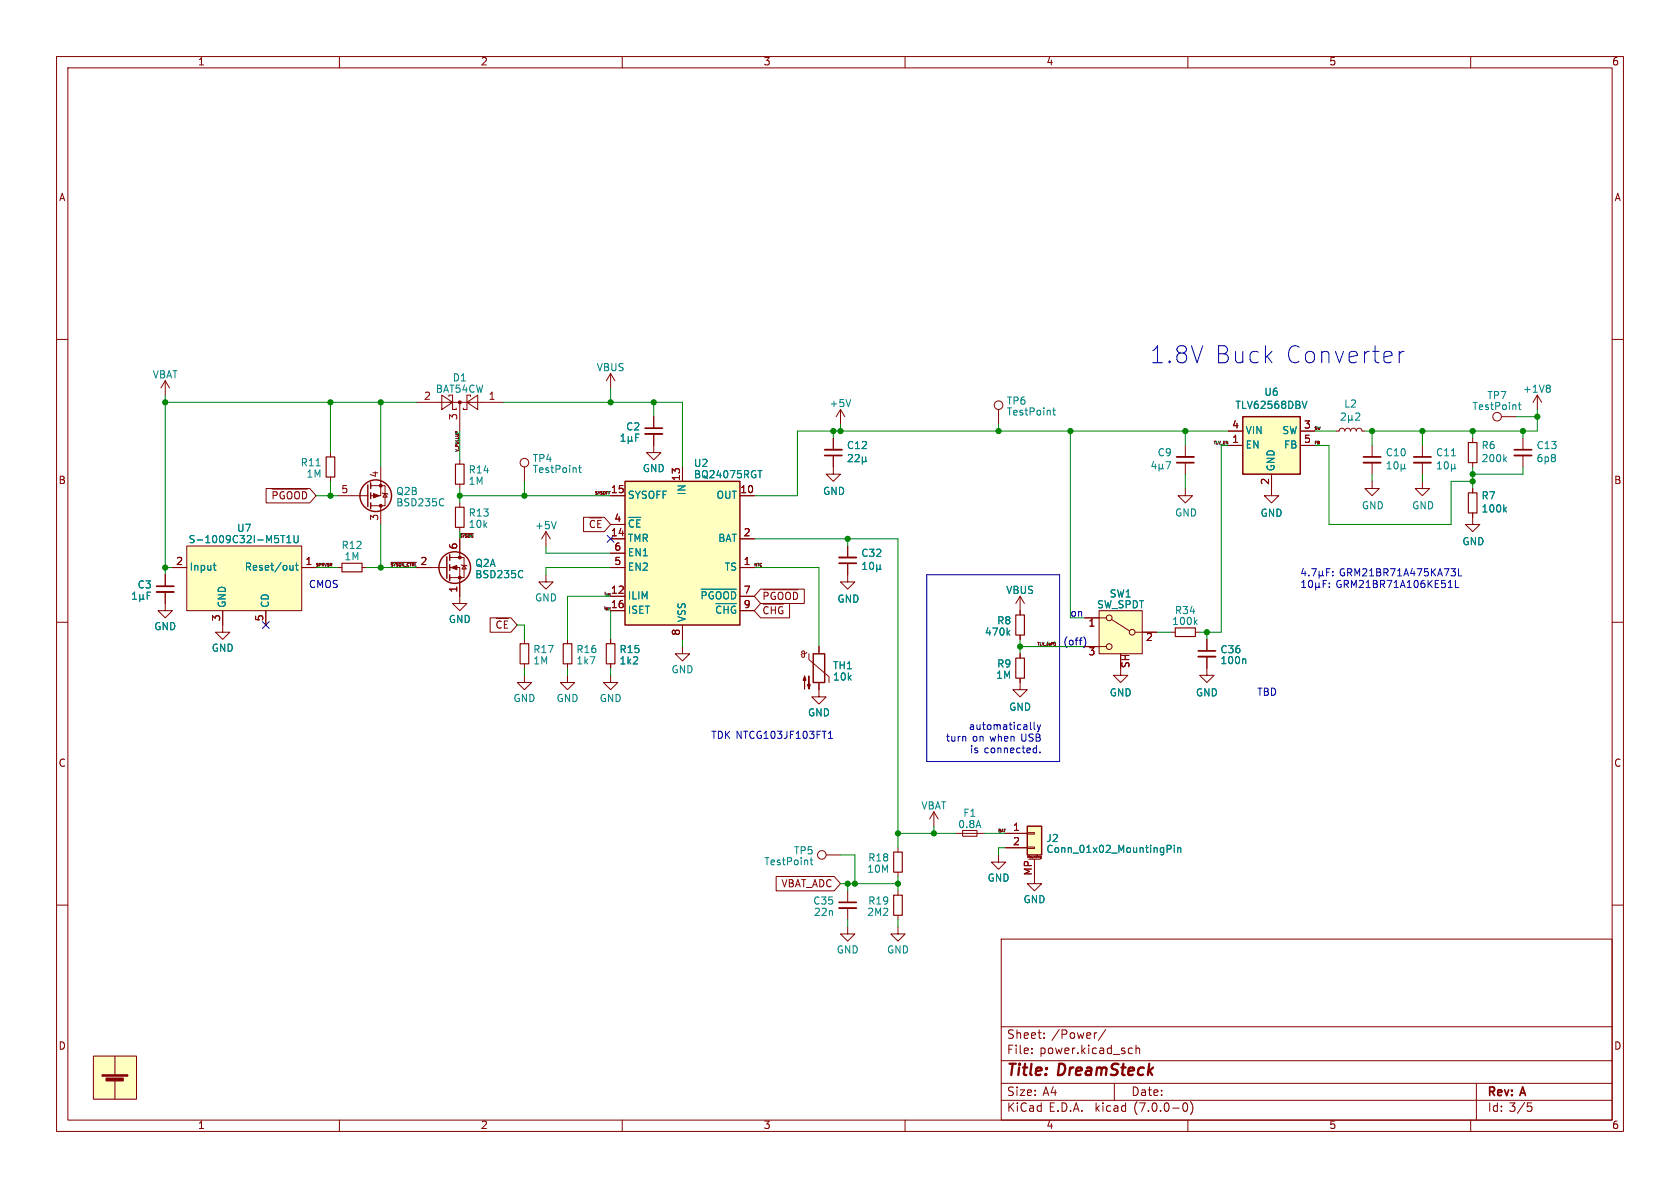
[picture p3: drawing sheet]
<svg xmlns="http://www.w3.org/2000/svg" width="297mm" height="210mm" viewBox="0 0 297 210" stroke-linecap="round" stroke-linejoin="round" font-family="sans-serif">
<g fill="none" stroke="#840000" stroke-width=".18">
<path d="M10 10h277v190h-277zM12 12h273v186h-273zM60 10v2M110 10v2M160 10v2M210 10v2M260 10v2M10 60h2M285 60h2M29.2 67.3v2.6M29.2 67.3l-.8 1.3M29.2 67.3l.8 1.3"/>
<path d="M73.7 71.1h15.2M78.1 69.9l1.9 1.2-1.9 1.3zM80 69.9v2.5h.6v-.3M81.3 71.1v5.1M82.5 71.1l2-1.2v2.5zM82.5 69.9v2.5h-.6v-.3M107.9 66v2.6M107.9 66l-.7 1.3M107.9 66l.8 1.3M115.6 78.7v1.3h1.2l-1.2 1.3-1.3-1.3h1.3M115.6 73.7v2M147.3 77.5v2"/>
<path d="M148.6 72.4l-.8 1.3M148.6 72.4v2.5M148.6 72.4l.8 1.3M176.5 72.4v2.5M209.5 78.7v2.1M217.2 76.2h2.5M217.2 78.7h2.5M229.9 76.2h2.5M229.9 78.7h2.5M236.2 76.2h.5l.2-.4 .3-.1 .4 .2 .1 .3 .2-.4 .4-.1 .3 .2 .2 .3 .1-.4 .4-.1 .3 .2 .2 .3 .1-.4 .4-.1 .4 .2 .1 .3h.5M242.6 78.7v2.1M251.5 78.7v2.1"/>
<path d="M260.3 77.5v.7M265.4 73.7h2.6M269.2 77.5v2M271.8 69.9l-.8 1.2M271.8 69.9v2.5M271.8 69.9l.7 1.2M33 96.5h20.3v11.5h-20.3zM47 86.4h7.8l1.1 1.2-1.1 1.3h-7.8zM48.1 86.5h6.2M49 87.3l-.1-.3-.6-.1v1.3M50.2 87h-.5l-.2 .5M50.8 87.3a.42 .42 0 0 1 .4-.4 .42 .42 0 0 1 .4 .4"/>
<path d="M52.1 87.3a.42 .42 0 0 1 .4-.4 .42 .42 0 0 1 .4 .4M54.2 87.5l-.2-.5-.5-.1v1.3M58.4 80v.8M58.4 84.3v.8M59.7 87.6h5.3M65.5 85.9h2.6v3.5h-2.6M67.3 82.6v5h-1.8M67.3 89.5v3.2M67.6 87.1l.1 .1h.8l.1 .2M68.1 87.2l.4 .7h-.8zM79.5 98.6h2.5v3.5h-2.5M81.3 81.3v.7"/>
<path d="M81.3 85.6v.8M81.3 88.9v.8M81.3 93.2v.8M81.3 95.3v3.1M81.5 99.8l.2 .1h.7l.1 .2M82 99.9l.4 .7h-.7zM92.7 82.6v2.5M96.5 94l-.7 1.3M96.5 94v2.5M96.5 94l.8 1.3M103.2 91.4h3.6l1.1 1.3-1.1 1.3h-3.6zM104.2 91.5h2.2"/>
<path d="M105.1 92.1l-.2-.1-.3 .1-.3 .4M106.3 92h-.6v1.3M107.9 87.6h2.6M107.9 95.3h2.6M107.9 92.7h2.6M107.9 97.8h2.6M120.6 82.6v2.5M130.8 87.6h2.5M130.8 95.3h2.5M147.3 80.5v3.3h1.3l-1.3 1.3-1.3-1.3h1.3M149.9 99.6v3.3h1.2l-1.2 1.2-1.3-1.2h1.3M149.9 96.5v2.1"/>
<path d="M209.5 86.4v1.2h1.3l-1.3 1.3-1.2-1.3h1.2M224.8 83.8v3.8h1.3l-1.3 1.3-1.3-1.3h1.3M242.6 85.1v1.3h1.2l-1.2 1.2-1.3-1.2h1.3M242.6 81.8v2M251.5 85.1v1.3h1.2l-1.2 1.2-1.3-1.2h1.3M260.3 90.7v2h1.3l-1.3 1.3-1.2-1.3h1.2M260.3 86.4v.7M269.2 80.5v2.1M10 110h2M29.2 106.7v1.3h1.3l-1.3 1.2-1.3-1.2h1.3M29.2 101.6v2M30.5 100.3h2.5"/>
<path d="M39.4 108v3.8h1.2l-1.2 1.2-1.3-1.2h1.3M47 108v2.5M53.3 100.3h2.6M59.7 100.3h.8M64 100.3h.8M73.7 100.3h5.3M79.5 100.3h1.8v6.4h1.2l-1.2 1.3-1.3-1.3h1.3M86.7 109.2h3.6l1.1 1.3-1.1 1.3h-3.6zM87.7 109.3h2.2M88.6 109.9l-.2-.1h-.3l-.3 .5M89.8 109.8h-.6v1.2M92.7 119.4v1.3h1.3l-1.3 1.2-1.3-1.2h1.3"/>
<path d="M92.7 113v.8M92.7 117.3v.8M96.5 101.6v1.3h1.3l-1.3 1.2-1.3-1.2h1.3M100.3 119.4v1.3h1.3l-1.3 1.2-1.2-1.2h1.2M100.3 113v.8M100.3 117.3v.8M107.9 119.4v1.3h1.3l-1.3 1.2-1.2-1.2h1.2M107.9 100.3h2.6M107.9 113v.8M107.9 117.3v.8M107.9 105.4h2.6M107.9 108h2.6"/>
<path d="M120.6 114.3v1.3h1.3l-1.3 1.2-1.2-1.2h1.2M120.6 110.5v2.5M130.8 100.3h2.5M130.8 105.4h2.5M130.8 108h2.5M134.5 106.7h5.1v2.5h-5.1l-1.2-1.2zM134.5 104.1h7.7v2.6h-7.7l-1.2-1.3zM134.9 106.8h3.6M134.9 104.2h6.2M135.8 105.1l-.1-.3-.6-.1v1.3M136.4 107.2v1.3M137 104.8h-.5l-.2 .4"/>
<path d="M137.1 107.2v1.3M137.6 105.1a.42 .42 0 0 1 .4-.4 .42 .42 0 0 1 .4 .4M138.9 105.1a.42 .42 0 0 1 .4-.4 .42 .42 0 0 1 .4 .4M141 105.2l-.2-.4-.5-.1v1.3M142.6 115.3l-.2 .2-.3 .1-.3-.1v-.3l.2-.1 .2 .1v.8l-.1 .2-.3-.1-.2-.4M143 115.6v1l3.6 3v1.1M144.8 114.3v1.3M180.3 119.9v2h1.3l-1.3 1.3-1.2-1.3h1.2M180.3 105.4l-.7 1.3M180.3 105.4v3.3M180.3 112.3v.7M180.3 115.6v.7"/>
<path d="M180.3 105.4l.8 1.3M191.8 114.3h3.8M191.8 109.2h3.8M194.3 108h7.6v7.6h-7.6zM196.5 109.5l3.1 2M198.1 118.1v1.3h-1.3l1.3 1.3 1.3-1.3h-1.3M200.7 111.8h3.8M207 111.8h.8M211.3 111.8h.8M213.4 116.1v3.3h-1.3l1.3 1.3 1.2-1.3h-1.2M213.4 113v2.1M285 110h2"/>
<path d="M144.8 120.7v2.5h1.2l-1.2 1.3-1.3-1.3h1.3M10 160h2M137.2 154.9h10.3l1.1 1.3-1.1 1.3h-10.3zM146 151.1h2.6M149.9 157.5v2M158.7 149.9v.7M158.7 154.2v.7M158.7 157.5v.7M165.1 143.5l-.8 1.3M165.1 143.5v2.6M165.1 143.5l.8 1.3M168.9 147.3h5.1"/>
<path d="M170.2 146.8h2.5v1h-2.5zM176.5 151.1v1.3h1.3l-1.3 1.3-1.2-1.3h1.2M177.8 147.3h3.8M177.8 149.9h3.8M181.6 149.7h1.3v.3h-1.3zM181.6 147.2h1.3v.2h-1.3zM181.7 151.7v-.4l.1 .2 .1-.2v.4M181.9 151.9h2M182.9 151.9v4.3h1.2l-1.2 1.3-1.3-1.3h1.3M183.2 151.3v.3M183.4 151.3h.1M183.9 151.6h.1"/>
<path d="M183.9 151.6h.2M183.9 151.4v.2M183.9 151.4h.2v.3l-.2 .1M183.9 151.4h.1M285 160h2M149.9 163.8v1.3h1.2l-1.2 1.3-1.3-1.3h1.3M149.9 160.5v2.1M158.7 163.8v1.3h1.3l-1.3 1.3-1.2-1.3h1.2M158.7 161.8v.8M177 166h108v32h-108zM16.5 186.7h7.6v7.6h-7.6zM20.3 186.7v3.3"/>
<path d="M20.3 191v3.3M60 198v2M110 198v2M160 198v2M177 194.5h108M177 191.5h108M177 187.5h108M177 181.5h108M184.6 183.4v.2M184.6 182.6v.2M193.8 182.6h.1M195.5 182l-1.3 1.9"/>
<path d="M197 191.5v3M199.8 185.3h.4M200.2 186.2l-.4 .1M200.8 185.4l.2-.1h.4l.1 1M200.8 184.8v1.5M209.3 195h.2a.81 .81 0 0 1 .5 .6 .81 .81 0 0 1-.3 .8l-.1 .1a.81 .81 0 0 1-.6-.7 .81 .81 0 0 1 .3-.8zM210 198v2M210.5 194.7a1.72 1.72 0 0 1 0 2.3M260 198v2M261 191.5v6.5M270.2 195.5h.3l.3 .3-.1 .6-.5 .1"/>
<circle cx="176.5" cy="71.6" r=".76"/>
<circle cx="264.7" cy="73.7" r=".76"/>
<circle cx="92.7" cy="81.8" r=".76"/>
<circle cx="196.1" cy="114.3" r=".51"/>
<circle cx="196.1" cy="109.2" r=".51"/>
<circle cx="200.2" cy="111.8" r=".51"/>
<circle cx="145.3" cy="151.1" r=".76"/>
</g>
<g fill="none" stroke="#008484" stroke-width=".18">
<path d="M150.4 70.6l-.4 1.3M186.1 72.5h.5M186.3 72.1v1.1l.3 .2M231 70.9l-.4 1.3M268.4 71.6h.5M268.6 71.1v1.1l.3 .2M273.8 68.1l.3 .2-.3 .3 .3 .3v.2l-.3 .2M37.7 100h.5M49.6 94.7h.7M50 94.7v1.2M50.7 95.9h.7M50.7 95l.4-.3v1.2"/>
<path d="M51.8 100v.8M52 94.7v1l.2 .2h.3l.2-.2v-1M52.2 100h.5M52.4 99.5v1.1l.3 .2M55.9 82.3h.7M78.2 88.2l.3 .1M78.5 89.3l-.3 .1M98.3 92.2l-.4 1.3M102.3 82.7h.5M102.5 82.3v1.1l.3 .1M111.1 91.5h2.2M112 92l-.2-.1-.3 .1-.3 .5"/>
<path d="M113.2 91.9h-.6v1.3M134 83.2h.7M256.6 80.6h.7M266 90l.3 .5M266 81.1l.3 .5M266.3 89.7l-.4 .4M266.3 80.8l-.4 .5M37.9 100.7l.3 .1M51.3 100.6l.1 .2 .4-.1M92.2 100.9l.2 .1M92.4 102l-.2 .1M124 104.2h6.2"/>
<path d="M124.9 105l-.2-.3-.6-.1v1.3M126.1 104.7h-.5l-.3 .5M126.6 106.7h3.6M126.6 105a.42 .42 0 0 1 .4-.4 .42 .42 0 0 1 .5 .4M127.9 105a.42 .42 0 0 1 .5-.4 .42 .42 0 0 1 .4 .4M128 107.1v1.3M128.7 107.1v1.3M130.1 105.2l-.3-.5-.5-.1v1.3M178.2 111.8l.3 .5M178.5 111.4l-.5 .5M211.3 109.9l.3 .5M211.6 109.6l-.4 .4"/>
<path d="M220 116.5l.2 .2v.6M143.2 152h.5M143.4 151.6v1.1l.3 .2M206.3 150.1l.6-.1 .2-.2-.1-.3-.7-.1v1.3M207.6 149.4v.1M207.6 149.8v.9M208.2 149.8v.9M208.2 150l.2-.2 .3 .1 .1 .8"/>
</g>
<g fill="none" stroke="#840000" stroke-width=".2">
<path d="M259.6 78.2h1.5v3.6h-1.5zM57.7 80.8h1.5v3.5h-1.5zM60.5 99.6h3.5v1.5h-3.5zM80.5 89.7h1.5v3.5h-1.5zM80.5 82h1.5v3.6h-1.5zM259.6 87.1h1.5v3.6h-1.5zM91.9 113.8h1.6v3.5h-1.6zM99.6 113.8h1.5v3.5h-1.5zM107.2 113.8h1.5v3.5h-1.5zM179.6 116.3h1.5v3.6h-1.5zM179.6 108.7h1.5v3.6h-1.5zM207.8 111h3.5v1.5h-3.5z"/>
<path d="M158 158.2h1.5v3.6h-1.5zM158 150.6h1.5v3.6h-1.5z"/>
</g>
<path d="M114 76.7h3.1M145.8 79.5h3M148.3 98.6h3.1M208 80.8h3.1M241 81.8h3.1M249.9 81.8h3.1M267.7 80.5h3.1M27.7 104.6h3M211.8 116.1h3.1M148.3 160.5h3.1" fill="none" stroke="#840000" stroke-width=".33"/>
<path d="M114 75.7h3.1M267.7 79.5h3.1M145.8 80.5h3M148.3 99.6h3.1M208 81.8h3.1M241 80.8h3.1M249.9 80.8h3.1M27.7 103.6h3M211.8 115.1h3.1M148.3 159.5h3.1" fill="none" stroke="#840000" stroke-width=".3"/>
<g fill="#ffffc2" stroke="#ffffc2" stroke-width=".18">
<path d="M219.7 73.7h10.2v10.1h-10.2z"/>
<path d="M110.5 85.1h20.3v25.4h-20.3z"/>
<path d="M181.6 146.1h2.5v5h-2.5z"/>
<path d="M33 96.5h20.3v11.5h-20.3z"/>
<path d="M194.3 108h7.6v7.6h-7.6z"/>
<path d="M16.5 186.7h7.6v7.6h-7.6z"/>
</g>
<g fill="none" stroke="#840000" stroke-width=".25">
<path d="M219.7 73.7h10.2v10.1h-10.2zM65 85.7v3.8M65.5 85.3v1.1M65.5 87.1v1M65.5 88.9v1M79 98.4v3.8M79.5 98v1.1M79.5 99.8v1M110.5 85.1h20.3v25.4h-20.3zM79.5 101.6v1M143.8 115.6h2v5.1h-2zM181.6 146.1h2.5v5h-2.5z"/>
<circle cx="66.4" cy="87.6" r="2.79"/>
<circle cx="80.4" cy="100.3" r="2.79"/>
</g>
<g fill="#840000" stroke="#840000" stroke-width=".18">
<path d="M79.8 100.3l1-.4v.8z"/>
<path d="M142.2 119.5l.3 .8h-.5l.2-.8v2.3z"/>
<path d="M143 119.5v2.3l-.3-.8h.6l-.3 .8z"/>
<path d="M18 190h4.6v.2h-4.6z"/>
<path d="M18.7 190.6h3.1v.5h-3.1z"/>
<path d="M66 87.2l1.1 .4-1.1 .4z"/>
<circle cx="81.3" cy="102.1" r=".25"/>
<circle cx="81.3" cy="98.6" r=".25"/>
<circle cx="81.3" cy="71.1" r=".25"/>
<circle cx="67.3" cy="89.4" r=".25"/>
<circle cx="67.3" cy="85.9" r=".25"/>
</g>
<path d="M80.6 76.3l-.1 .1M80.6 76.3h.1M80.6 76.3l.2 .1M69.1 99.4h4.5M81.3 94.3h2.4M186.1 113.7h.2M186.3 113.6h-.1M186.4 113.5l.2 .3-.2 .4" fill="none" stroke="#000" stroke-width=".18"/>
<g fill="none" stroke="#0000c2" stroke-width=".18">
<path d="M247.4 62.1v2M248.2 62.1a.77 .77 0 0 0-.8 .6M163.8 101.6h23.5v33h-23.5zM191.6 112.6a1.46 1.46 0 0 1 0 1.9M256 103.9h.8M257.3 102.6v1.3h.6M257.8 100.5v1.3h.7M146.4 130.5h.8M146.4 129.6l.4-.3v1.2M170.6 130.2l.1 .2v.6M182.2 127.7v1.1l.1 .2M182.8 127.7v1.1l.2 .2"/>
<path d="M182.9 132.2l.3 .1M183.2 131.8v1.3M183.2 133l-.3 .1M183.4 128.1l.3 .9M183.7 129l-.3 .4M183.8 133v.1M184 128.1l-.3 .9"/>
</g>
<g fill="none" stroke="#008400" stroke-width=".18">
<path d="M29.2 71.1h44.5M29.2 69.9v31.7M58.4 71.1v8.9M67.3 71.1v11.5M81.3 76.2v5.1M88.9 71.1h31.7v11.5M107.9 68.6v2.5M115.6 71.1v2.6M147.3 76.2v1.3M148.6 74.9v1.3M176.5 74.9v1.3M189.2 76.2v33h2.6"/>
<path d="M209.5 76.2v2.5M217.2 76.2h-76.2v11.4h-7.7M217.2 78.7h-1.3v33.1h-3.8M232.4 78.7h2.5v14h21.6v-7.6h3.8M232.4 76.2h3.8M242.6 76.2v2.5M251.5 76.2v2.5M260.3 76.2v1.3M268 73.7h3.8M269.2 76.2v1.3M271.8 72.4v3.8h-30.5M55.9 87.6h3.8"/>
<path d="M58.4 85.1v2.5M67.3 92.7v7.6M81.3 87.6h26.6M81.3 86.4v2.5M81.3 94v1.3M92.7 85.1v2.5M96.5 96.5v1.3h11.4M133.3 95.3h25.4v54.6M149.9 95.3v1.2M209.5 83.8v2.6M242.6 83.8v1.3M251.5 83.8v1.3"/>
<path d="M269.2 82.6v1.2h-8.9v2.6M29.2 100.3h1.3M55.9 100.3h3.8M64.8 100.3h8.9M92.7 110.5v2.5M92.7 118.1v1.3M100.3 118.1v1.3M107.9 105.4h-7.6v7.6M107.9 100.3h-11.4v1.3M107.9 108v5M107.9 118.1v1.3M120.6 113v1.3"/>
<path d="M133.3 100.3h11.5v14M180.3 113v2.6M180.3 114.3h11.5M204.5 111.8h2.5M213.4 111.8v1.2M148.6 151.1h2.5v5.1M148.6 156.2h10.1M149.9 156.2v1.3M158.7 154.9v2.6M158.7 147.3h10.2M165.1 146.1v1.2M174 147.3h3.8"/>
<path d="M177.8 149.9h-1.3v1.2M149.9 162.6v1.2M158.7 162.6v1.2"/>
</g>
<path d="M107.3 94.6l1.3 1.3M108.6 94.6l-1.3 1.3M46.4 109.9l1.2 1.2M47.6 109.9l-1.2 1.2" fill="none" stroke="#000084" stroke-width=".18"/>
<g fill="#008400" stroke="#008400" stroke-width=".18">
<circle cx="189.2" cy="76.2" r=".46"/>
<circle cx="213.4" cy="111.8" r=".46"/>
<circle cx="209.5" cy="76.2" r=".46"/>
<circle cx="29.2" cy="100.3" r=".46"/>
<circle cx="29.2" cy="71.1" r=".46"/>
<circle cx="58.4" cy="71.1" r=".46"/>
<circle cx="67.3" cy="100.3" r=".46"/>
<circle cx="58.4" cy="87.6" r=".46"/>
<circle cx="67.3" cy="71.1" r=".46"/>
<circle cx="260.3" cy="83.8" r=".46"/>
<circle cx="269.2" cy="76.2" r=".46"/>
<circle cx="260.3" cy="85.1" r=".46"/>
<circle cx="271.8" cy="73.7" r=".46"/>
<circle cx="260.3" cy="76.2" r=".46"/>
<circle cx="92.7" cy="87.6" r=".46"/>
<circle cx="115.6" cy="71.1" r=".46"/>
<circle cx="107.9" cy="71.1" r=".46"/>
<circle cx="81.3" cy="87.6" r=".46"/>
<circle cx="147.3" cy="76.2" r=".46"/>
<circle cx="180.3" cy="114.3" r=".46"/>
<circle cx="176.5" cy="76.2" r=".46"/>
<circle cx="148.6" cy="76.2" r=".46"/>
<circle cx="149.9" cy="95.3" r=".46"/>
<circle cx="165.1" cy="147.3" r=".46"/>
<circle cx="158.7" cy="147.3" r=".46"/>
<circle cx="149.9" cy="156.2" r=".46"/>
<circle cx="151.1" cy="156.2" r=".46"/>
<circle cx="158.7" cy="156.2" r=".46"/>
<circle cx="251.5" cy="76.2" r=".46"/>
<circle cx="242.6" cy="76.2" r=".46"/>
</g>
<g font-size="4.2" fill="#0000c2">
<text x="203.2" y="64.8">1.8V Buck</text>
<text x="226.8" y="64.8">Converter</text>
</g>
<g font-size="2.8" fill="#840000">
<text x="178" y="190.8">Title:</text>
<text x="187.1" y="190.8">DreamSteck</text>
</g>
<g font-size="2.1" fill="#840000">
<text x="178" y="183.9">Sheet:</text>
<text x="185.9" y="183.9">/Power/</text>
<text x="178" y="186.6">File:</text>
<text x="183.8" y="186.6">power.kicad_sch</text>
<text x="178" y="196.8">KiCad</text>
<text x="178" y="194">Size:</text>
<text x="184.3" y="194">A4</text>
<text x="185.4" y="196.8">E.D.A.</text>
<text x="193.7" y="196.8">kicad</text>
<text x="200" y="194">Date:</text>
<text x="200.6" y="196.8">(7.0.0-0)</text>
<text x="263" y="194.2">Rev:</text>
<text x="263" y="196.8">Id: 3/5</text>
<text x="269" y="194.2">A</text>
</g>
<g font-size="1.8" fill="#840000">
<text x="35" y="11.8">1</text>
<text x="85" y="11.8">2</text>
<text x="135" y="11.8">3</text>
<text x="185" y="11.8">4</text>
<text x="235" y="11.8">5</text>
<text x="285" y="11.8">6</text>
<text x="10.4" y="35.8">A</text>
<text x="285.4" y="35.8">A</text>
<text x="74.9" y="70.9">2</text>
<text x="86.3" y="70.9">1</text>
<text x="81" y="74.3" transform="rotate(-90 81 74.3)">3</text>
<text x="217.8" y="75.9">4</text>
<text x="230.5" y="75.9">3</text>
<text x="109.5" y="78.4">þÿ 1 µ F</text>
<text x="217.8" y="78.5">1</text>
<text x="230.5" y="78.5">5</text>
<text x="248.7" y="83.2">0 µ</text>
<text x="10.3" y="85.8">B</text>
<text x="47.9" y="89.2">~{PGOOD}</text>
<text x="60.3" y="87.4">5</text>
<text x="67.1" y="84.5" transform="rotate(-90 67.1 84.5)">4</text>
<text x="107.9" y="87.4">15</text>
<text x="120.4" y="85.1" transform="rotate(-90 120.4 85.1)">13</text>
<text x="130.8" y="87.4">10</text>
<text x="224.5" y="85.8" transform="rotate(-90 224.5 85.8)">2</text>
<text x="285.3" y="85.8">B</text>
<text x="67.1" y="92.1" transform="rotate(-90 67.1 92.1)">3</text>
<text x="104" y="94.2">~{CE}</text>
<text x="107.9" y="95">14</text>
<text x="108.6" y="92.5">4</text>
<text x="131.4" y="95">2</text>
<text x="31.1" y="100.1">2</text>
<text x="53.9" y="100.1">1</text>
<text x="74.3" y="100.1">2</text>
<text x="81" y="97.2" transform="rotate(-90 81 97.2)">6</text>
<text x="108.6" y="100.1">5</text>
<text x="108.6" y="97.5">6</text>
<text x="131.4" y="100.1">1</text>
<text x="23.1" y="106.3">þÿ 1 µ F</text>
<text x="81" y="104.8" transform="rotate(-90 81 104.8)">1</text>
<text x="107.9" y="105.2">12</text>
<text x="107.9" y="107.7">16</text>
<text x="131.4" y="105.2">7</text>
<text x="131.4" y="107.7">9</text>
<text x="134.8" y="106.9">~{PGOOD}</text>
<text x="39.1" y="109.9" transform="rotate(-90 39.1 109.9)">3</text>
<text x="46.7" y="109.9" transform="rotate(-90 46.7 109.9)">5</text>
<text x="120.4" y="112.4" transform="rotate(-90 120.4 112.4)">8</text>
<text x="134.8" y="109.5">~{CHG}</text>
<text x="192.4" y="111.1">1</text>
<text x="202.5" y="113.7">2</text>
<text x="192.4" y="116.2">3</text>
<text x="200" y="118.2" transform="rotate(-90 200 118.2)">SH</text>
<text x="10.3" y="135.8">C</text>
<text x="285.3" y="135.8">C</text>
<text x="179" y="147.1">1</text>
<text x="179" y="149.6">2</text>
<text x="182.6" y="154.8" transform="rotate(-90 182.6 154.8)">MP</text>
<text x="138" y="157.1">VBAT_ADC</text>
<text x="10.3" y="185.8">D</text>
<text x="285.3" y="185.8">D</text>
<text x="35" y="199.8">1</text>
<text x="85" y="199.8">2</text>
<text x="135" y="199.8">3</text>
<text x="185" y="199.8">4</text>
<text x="235" y="199.8">5</text>
<text x="285" y="199.8">6</text>
</g>
<g font-size="1.8" fill="#008484">
<text x="105.4" y="65.9">VBUS</text>
<text x="26.9" y="67.2">VBAT</text>
<text x="77" y="69.7">BAT54CW</text>
<text x="80" y="67.7">D1</text>
<text x="177.9" y="71.8">TP6</text>
<text x="223.5" y="70.2">U6</text>
<text x="262.9" y="70.8">TP7</text>
<text x="269.2" y="69.7">+1V8</text>
<text x="110.6" y="76.4">C2</text>
<text x="146.6" y="72.2">+5V</text>
<text x="177.9" y="73.7">TestPoint</text>
<text x="218.3" y="72.6">TLV62568DBV</text>
<text x="220.2" y="77">VIN</text>
<text x="226.6" y="77">SW</text>
<text x="236.8" y="74.6">þÿ 2 µ 2</text>
<text x="237.6" y="72.3">L2</text>
<text x="260.3" y="72.8">TestPoint</text>
<text x="53.1" y="82.7">R11</text>
<text x="82.8" y="84">R14</text>
<text x="94.1" y="82">TP4</text>
<text x="94.1" y="83.9">TestPoint</text>
<text x="113.6" y="83.7">GND</text>
<text x="122.6" y="82.8">U2</text>
<text x="149.7" y="79.7">C12</text>
<text x="149.7" y="82">þÿ 2</text>
<text x="153.5" y="82">2 µ</text>
<text x="203.3" y="83.2">þÿ 4 µ 7</text>
<text x="204.6" y="80.9">C9</text>
<text x="220.2" y="79.6">EN</text>
<text x="225.6" y="83.3" transform="rotate(-90 225.6 83.3)">GND</text>
<text x="226.9" y="79.6">FB</text>
<text x="244.9" y="80.9">C10</text>
<text x="244.9" y="83.2">þÿ 1</text>
<text x="253.8" y="80.9">C11</text>
<text x="253.8" y="83.2">þÿ 1</text>
<text x="261.9" y="79.7">R6</text>
<text x="261.9" y="82">200k</text>
<text x="271.6" y="79.7">C13</text>
<text x="271.6" y="82">6p8</text>
<text x="54.1" y="84.7">1M</text>
<text x="70" y="87.8">Q2B</text>
<text x="70" y="89.8">BSD235C</text>
<text x="82.8" y="86">1M</text>
<text x="111" y="88.5">SYSOFF</text>
<text x="121.5" y="87.7" transform="rotate(-90 121.5 87.7)">IN</text>
<text x="122.6" y="84.8">BQ24075RGT</text>
<text x="126.5" y="88.5">OUT</text>
<text x="145.4" y="87.8">GND</text>
<text x="261.9" y="88.6">R7</text>
<text x="41.8" y="94.3">U7</text>
<text x="82.8" y="91.6">R13</text>
<text x="82.8" y="93.6">10k</text>
<text x="94.5" y="93.8">+5V</text>
<text x="111" y="94.1">~{CE}</text>
<text x="207.7" y="91.6">GND</text>
<text x="222.8" y="91.6">GND</text>
<text x="240.7" y="90.3">GND</text>
<text x="249.6" y="90.3">GND</text>
<text x="261.9" y="90.9">100k</text>
<text x="33.3" y="96.3">S-1009C32I-M5T1U</text>
<text x="33.5" y="101.2">Input</text>
<text x="43.1" y="101.2">Reset/out</text>
<text x="60.3" y="97.3">R12</text>
<text x="60.8" y="99.3">1M</text>
<text x="84" y="100.5">Q2A</text>
<text x="111" y="96.1">TMR</text>
<text x="111" y="101.2">EN2</text>
<text x="111" y="98.6">EN1</text>
<text x="126.8" y="96.1">BAT</text>
<text x="128" y="101.2">TS</text>
<text x="152.2" y="98.7">C32</text>
<text x="152.2" y="101">þÿ 1</text>
<text x="156" y="101">0 µ</text>
<text x="258.5" y="96.7">GND</text>
<text x="24.3" y="104.3">C3</text>
<text x="40.2" y="107.4" transform="rotate(-90 40.2 107.4)">GND</text>
<text x="47.8" y="107.4" transform="rotate(-90 47.8 107.4)">CD</text>
<text x="84" y="102.5">BSD235C</text>
<text x="94.5" y="106.6">GND</text>
<text x="111" y="106.2">ILIM</text>
<text x="123.7" y="106.8">~{PGOOD}</text>
<text x="148" y="106.8">GND</text>
<text x="177.8" y="105.3">VBUS</text>
<text x="193.9" y="107.8">SW_SPDT</text>
<text x="196.1" y="105.9">SW1</text>
<text x="27.2" y="111.7">GND</text>
<text x="79.3" y="110.4">GND</text>
<text x="111" y="108.8">ISET</text>
<text x="121.5" y="110" transform="rotate(-90 121.5 110)">VSS</text>
<text x="126.3" y="109.4">~{CHG}</text>
<text x="174" y="112.6">470k</text>
<text x="176.2" y="110.6">R8</text>
<text x="207.2" y="110.8">100k</text>
<text x="207.6" y="108.8">R34</text>
<text x="37.4" y="115.5">GND</text>
<text x="94.2" y="115.7">R17</text>
<text x="94.2" y="117.7">1M</text>
<text x="101.8" y="115.7">R16</text>
<text x="101.8" y="117.7">1k7</text>
<text x="109.5" y="115.7">R15</text>
<text x="109.5" y="117.7">1k2</text>
<text x="118.7" y="119.3">GND</text>
<text x="147.2" y="118.6">TH1</text>
<text x="176.2" y="118.3">R9</text>
<text x="215.7" y="115.8">C36</text>
<text x="215.7" y="117.7">100n</text>
<text x="90.7" y="124.4">GND</text>
<text x="98.3" y="124.4">GND</text>
<text x="106" y="124.4">GND</text>
<text x="147.2" y="120.6">10k</text>
<text x="176" y="120.3">1M</text>
<text x="178.3" y="125.9">GND</text>
<text x="196.1" y="123.4">GND</text>
<text x="211.4" y="123.4">GND</text>
<text x="142.8" y="126.9">GND</text>
<text x="162.8" y="143.4">VBAT</text>
<text x="169.3" y="146.7">0.8A</text>
<text x="170.2" y="144.7">F1</text>
<text x="184.9" y="149.1">J2</text>
<text x="135" y="153.2">TestPoint</text>
<text x="140.3" y="151.3">TP5</text>
<text x="153.2" y="154.6">10M</text>
<text x="153.4" y="152.6">R18</text>
<text x="184.9" y="151">Conn_01x02_MountingPin</text>
<text x="143.7" y="160.2">C35</text>
<text x="153.4" y="160.2">R19</text>
<text x="174.5" y="156.1">GND</text>
<text x="180.9" y="159.9">GND</text>
<text x="143.8" y="162.2">22n</text>
<text x="153.2" y="162.2">2M2</text>
<text x="147.9" y="168.8">GND</text>
<text x="156.8" y="168.8">GND</text>
</g>
<g font-size="1.8" fill="#008400">
<text x="257.6" y="83.2">0 µ</text>
<text x="87.5" y="112">~{CE}</text>
</g>
<g font-size="1.8" fill="#0000c2">
<text x="54.6" y="104.1">CMOS</text>
<text x="229.9" y="102.1">þÿ 4 . 7 µGRM21BR71A475KA73L</text>
<text x="229.9" y="104.1">þÿ 1</text>
<text x="233.7" y="104.1">0 µGRM21BR71A106KE51L</text>
<text x="236.7" y="104.1">F :</text>
<text x="237.6" y="102.1">F :</text>
<text x="189.2" y="109.2">on</text>
<text x="188" y="114.3">(off)</text>
<text x="222.2" y="123.2">TBD</text>
<text x="125.7" y="130.8">TDK NTCG103JF103FT1</text>
<text x="167.1" y="131.3">turn</text>
<text x="171.1" y="129.2">automatically</text>
<text x="171.8" y="131.3">on when</text>
<text x="180.6" y="131.3">USB</text>
<text x="171.3" y="133.4">is</text>
<text x="173.9" y="133.4">connected.</text>
</g>
<g font-size=".7">
<text x="232.4" y="76.1">SW</text>
<text x="81.1" y="80.1" transform="rotate(-90 81.1 80.1)">V_PULLUP</text>
<text x="214.3" y="78.6">TLV_EN</text>
<text x="232.4" y="78.6">FB</text>
<text x="104.9" y="87.5">SYSOFF</text>
<text x="81.3" y="95.1">~{SYSON}</text>
<text x="55.9" y="100.2">SPRVSR</text>
<text x="68.8" y="100.2">~{SYSON_CTRL}</text>
<text x="133.3" y="100.2">NTC</text>
<text x="183.1" y="114.2">TLV_(off)</text>
<text x="176.2" y="147.2">BAT</text>
</g>
<g font-size=".7" fill="#840000">
<text x="106.5" y="107.8">I_{SET}</text>
<text x="106.6" y="105.3">I_{LIM}</text>
</g>
<text font-size=".5" fill="#840000" x="181.4" y="151.9">Mounting</text>
</svg>
